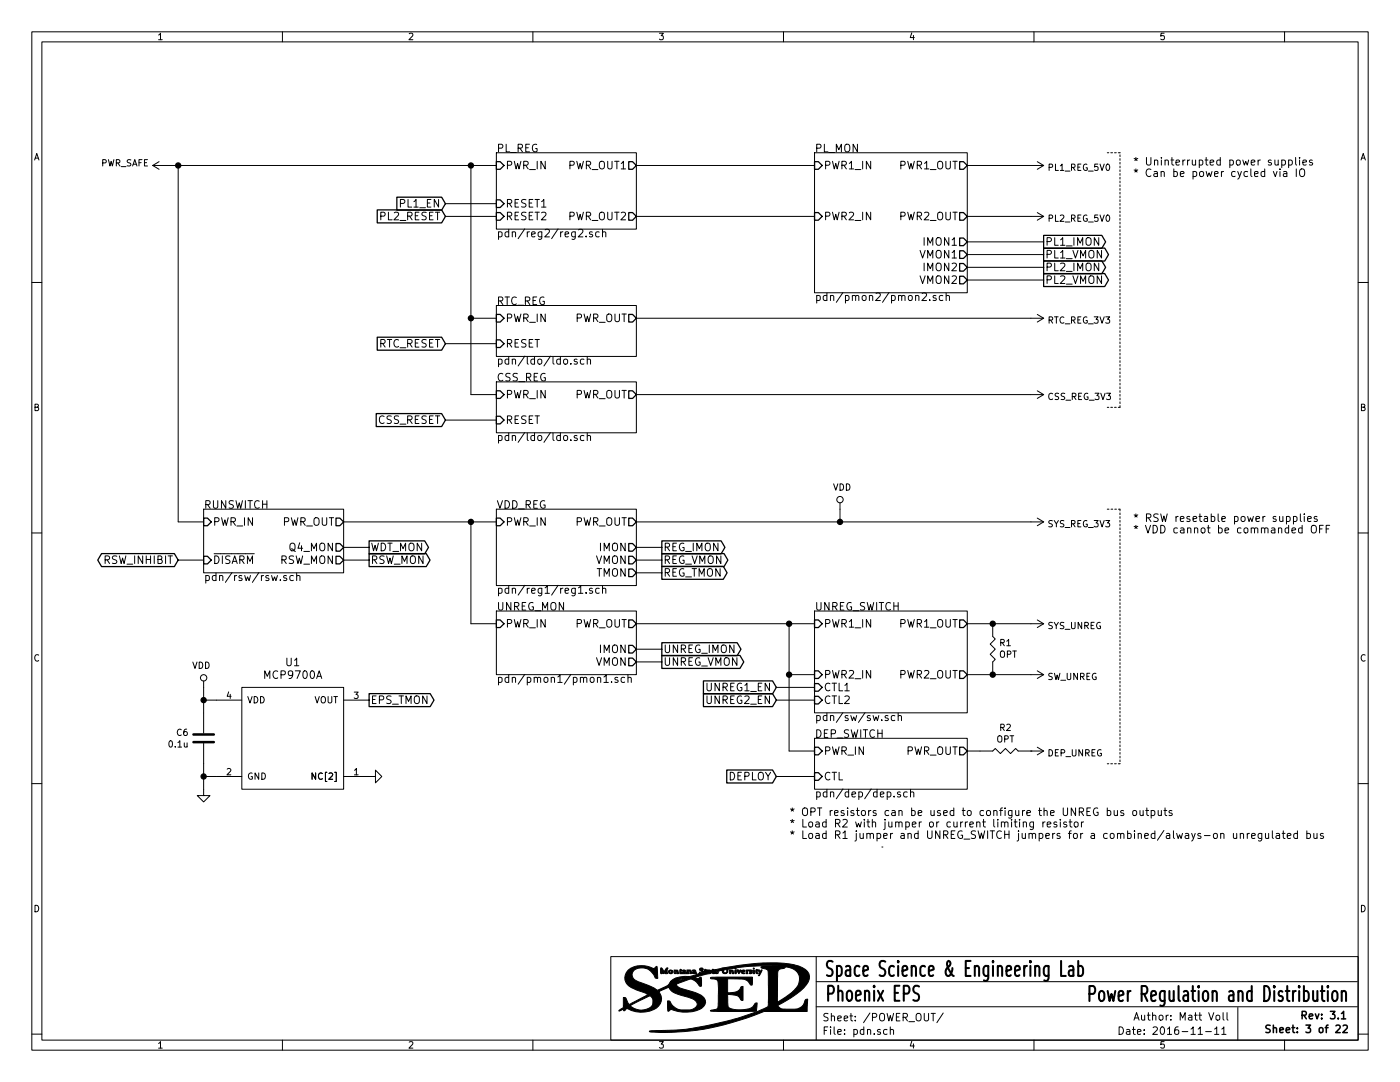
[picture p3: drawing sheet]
<svg xmlns="http://www.w3.org/2000/svg" width="279mm" height="216mm" viewBox="0 0 279 216" stroke-linecap="round" stroke-linejoin="round" font-family="sans-serif">
<g fill="none" stroke="#000" stroke-width=".2">
<path d="M6.3 6.4h266.7v203.2h-266.7zM8.4 8.4h262.6v199.1h-262.6zM56.4 6.4v2M106.3 6.4v2M156.4 6.4v2M206.3 6.4v2M256.4 6.4v2M30.5 33h68.6M30.5 33l1.2 .8M31.7 32.3l-1.2 .7M35.6 33v71.1h5M94 33v45.7h5.1"/>
<path d="M99.1 30.5h27.9v15.2h-27.9zM127 33h35.6M162.6 30.5h30.4v27.9h-30.4zM193 33h15.3M207 32.3l1.3 .7M208.3 33l-1.3 .8M254.1 34.2l.4 1 .4-1M255.4 34.2v1M255.8 32l.4-.1 .3 .3-.1 .7h-.6M255.8 31.9v1.6M256.2 34.3h.5l.1 .9M256.8 34.6h-.5l-.2 .2 .2 .4h.5"/>
<path d="M257.2 32l.4-.1 .3 .3-.1 .7h-.6M257.2 31.9v1.6M258.6 31.4v1.3l.2 .2M258.7 33.7v1.5M259.4 31.4v.1M259.4 31.9v1M259.4 33.9a.53 .53 0 0 1 .9 0 1.04 1.04 0 0 1-.3 1.3 .53 .53 0 0 1-.6-.5zM260 32.4l.7-.1v-.3l-.5-.1-.2 .2 .1 .8h.6M261.9 32a.37 .37 0 0 0-.6 .1l.1 .3 .6 .2-.3 .3h-.4M6.3 56.4h2.1M88.9 43.2h10.2M88.9 40.6h10.2"/>
<path d="M117 47.1v.2M118.2 46.3a.37 .37 0 0 0-.6 .2l.1 .2 .6 .3-.2 .3-.5-.1M119.6 46.3h-.4l-.3 .2 .1 .7h.6M120.2 46.4l.1-.1a.37 .37 0 0 1 .6 .2v.8M120.2 45.7v1.6M127 43.2h35.6M184 58.6l.6-.2 .2 .2 .1 .3-.9 1.1h.9M185.5 59.8v.2M186.8 59a.37 .37 0 0 0-.6 .2l.1 .2 .6 .3-.3 .3-.4-.1M188.2 59h-.5l-.2 .2 .1 .7h.6M188.8 59.1l.1-.1a.37 .37 0 0 1 .6 .2v.8M188.8 58.4v1.6"/>
<path d="M193 43.2h15.3M193 48.3h15.3M193 50.8h15.3M193 53.3h15.3M193 55.9h15.3M207 42.4l1.3 .8M208.3 43.2l-1.3 .7M271 56.4h2M88.9 68.6h10.2M94 63.5h5.1M99.1 61h27.9v10.1h-27.9zM99.1 76.2h27.9v10.2h-27.9z"/>
<path d="M113.9 72.5v.2M115.2 71.7a.37 .37 0 0 0-.6 .2l.1 .2 .5 .3-.2 .3-.4-.1M116.5 71.7h-.4l-.3 .2 .2 .7h.5M117.2 71.8l.1-.1a.37 .37 0 0 1 .6 .2v.8M117.2 71.1v1.6M127 63.5h81.3M127 78.7h81.3M207 78l1.3 .7M207 62.7l1.3 .8M208.3 78.7l-1.3 .8M208.3 63.5l-1.3 .8M88.9 83.8h10.2"/>
<path d="M113.9 87.8v.1M115.2 87a.37 .37 0 0 0-.6 .1l.1 .2 .5 .3-.2 .3-.4-.1M116.5 87l-.4-.1-.3 .3 .2 .6h.5M117.2 87h.1a.37 .37 0 0 1 .6 .1v.8M117.2 86.4v1.5M6.3 106.3h2.1M35.6 111.8h5M40.6 101.6h28v12.7h-28zM57.2 114.9a.37 .37 0 0 0-.6 .1l.1 .3 .6 .2-.3 .3h-.4M58.5 114.9l-.4-.1-.3 .3 .2 .7h.5M59.2 115l.1-.1a.37 .37 0 0 1 .6 .1v.8M59.2 114.3v1.5"/>
<path d="M68.6 104.1h30.5M68.6 111.8h5.1M68.6 109.2h5.1M94 104.1v20.4h5.1M99.1 101.6h27.9v15.2h-27.9zM117 118.2v.2M118.2 117.4a.37 .37 0 0 0-.6 .2l.1 .2 .6 .3-.2 .3-.5-.1M119.6 117.4h-.4l-.3 .3 .1 .6h.6M120.2 117.5l.1-.1a.37 .37 0 0 1 .6 .2v.8M120.2 116.9v1.5M127 104.1h81.3M127 114.3h5.1"/>
<path d="M127 111.8h5.1M127 109.2h5.1M167.6 100.3v3.8M207 103.4l1.3 .7M208.3 104.1l-1.3 .8M256.7 103.1l.5-.1 .3 .3-.2 .7h-.6M258.1 103.1l.5-.1 .3 .3-.2 .7h-.6M258.1 103v1.6M259.5 102.5v1.3l.2 .3M259.9 105.4l-.5-.1-.2 .3 .1 .7h.6M259.9 104.8v1.5M260.3 102.5v.2"/>
<path d="M260.3 103v1.1M261 103.6l.7-.2-.1-.3-.4-.1-.2 .3v.7h.6M261.7 105a.53 .53 0 0 1 .6-.2 .53 .53 0 0 1 .4 .5v.5a.51 .51 0 0 1-.5 .6 .51 .51 0 0 1-.5-.6zM262.8 103.1l-.3-.1-.2 .3v.2l.5 .1v.4h-.5M263.3 105.5h.6M264.1 104.8h-.8v1.5M264.7 105.5h.5M265.4 104.8h-.7v1.5M271 106.3h2M40.6 139.7h7.7M40.6 135.9v10.4M48.3 137.2h20.3v20.3h-20.3z"/>
<path d="M68.6 139.7h5.1M99.1 121.9h27.9v12.7h-27.9zM120.5 136.2h.9M122 136v.2M123.3 135.2a.37 .37 0 0 0-.6 .2l.1 .2 .6 .3-.3 .3-.4-.1M124.7 135.2h-.5l-.2 .2 .1 .7h.6M125.3 135.3l.1-.1a.37 .37 0 0 1 .6 .2v.8M125.3 134.6v1.6M127 124.5h35.6M127 132.1h5.1M127 129.5h5.1M154.9 139.7h7.7"/>
<path d="M154.9 137.2h7.7M157.5 124.5v25.4h5.1M157.5 134.6h5.1M162.6 121.9h30.4v20.3h-30.4zM193 124.5h15.3M193 134.6h15.3M198.1 124.5v2.5l.5 .5-1 1 1 1-1 1.1 1 1-.5 .5v2.5M207 133.9l1.3 .7M207 123.7l1.3 .8M208.3 134.6l-1.3 .8M208.3 124.5l-1.3 .7M6.3 156.4h2.1"/>
<path d="M40.6 148.3v10.5h-1.2l1.2 1.2 1.3-1.2h-1.3M40.6 154.9h7.7M63 154.2v1.3l-.7-1.3v1.3M68.6 154.9h6.3v1.3l1.3-1.3-1.3-1.2v1.2M154.9 154.9h7.7M162.6 147.3h30.4v10.2h-30.4zM177.2 142.8a.37 .37 0 0 0-.6 .2l.1 .2 .6 .3-.2 .3-.5-.1M178.6 142.8h-.4l-.3 .3 .1 .6h.6M179.2 142.9l.3-.1h.3l.1 1M179.2 142.3v1.5M179.7 158.1a.37 .37 0 0 0-.6 .1l.1 .2 .6 .3-.3 .3h-.4M181.1 158.1l-.5-.1-.3 .3 .2 .7h.6"/>
<path d="M181.7 158.1h.1a.37 .37 0 0 1 .6 .1v.8M181.7 157.5v1.5M193 149.9h5.1l.5-.5 1 1 1.1-1 1 1 1-1 .5 .5h5.1M205.7 149.9h.1M207 149.1l1.3 .8M208.3 149.9l-1.3 .7M271 156.4h2M176 169h.1M204.2 164.1l.2-.1 .4 .1 .1 .9M204.2 164v1M206.2 164v1.2l-.3 .3h-.3M206.2 164.1l-.4-.1-.3 .3 .2 .6h.5"/>
<path d="M208.1 164v1M208.6 164l-.5 .3M209 164.5l.7-.1v-.3l-.5-.1-.2 .2 .1 .7h.6M210.9 164.1l-.4-.1-.2 .2 .1 .2 .5 .2v.3h-.6M211.6 164v1M212.9 164.1l-.4-.1-.2 .2v.2l.6 .2v.3h-.6M213.6 163.5v1.3l.3 .2M214.5 164.1l.4-.1 .3 .3v.4l-.3 .3-.4-.1-.1-.2zM215.8 164v1M216.3 164l-.5 .3M221 161.8l.4-.1 .3 .3-.1 .7h-.6M221 161.2v1.5"/>
<path d="M222.4 161.7v1h.4l.2-.1M223 161.7v1M224.2 161.8a.37 .37 0 0 0-.6 .1l.1 .3 .6 .2-.2 .3h-.5M226.1 161.8l.2-.1 .5 .1v.6l-.1 .3h-.4l-.2-.1zM227.5 161.7l.1 1h.3l.2-.1M228.1 161.7v1M228.7 161.7h.5M228.9 161.2v1.3l.3 .2M229.7 161.8l.5-.1 .3 .3-.2 .7h-.6M229.7 161.7v1.5M231.1 161.7l.1 1h.4l.2-.1M231.8 161.7v1"/>
<path d="M232.3 161.7h.6M232.5 161.2v1.3l.4 .2M233.9 161.8a.37 .37 0 0 0-.6 .1l.1 .3 .6 .2-.3 .3h-.4M246.2 166.3v.8a.37 .37 0 0 0 .3 .2 .37 .37 0 0 0 .3-.1M246.8 166.3v1M247.5 166.4l.3-.1 .3 .1 .1 .9M247.5 166.3v1M248.9 166.3v1M249.4 166.3l-.4 .1-.1 .2M249.8 166.8l.7-.2-.1-.2-.4-.1-.2 .2 .1 .7h.5M251.8 166.3v1.2l-.3 .3-.3-.1M251.8 166.4l-.4-.1-.3 .3 .1 .6h.6"/>
<path d="M252.6 166.3v.9l.4 .1 .2-.1M253.2 166.3v1M253.9 165.8v1.3l.2 .2M254.7 166.4h.6l.1 .9M255.4 166.6l-.5 .1a.3 .3 0 0 0-.3 .3 .3 .3 0 0 0 .3 .3l.5-.1M255.9 166.3h.6M256.1 165.8v1.3l.1 .1 .3 .1M256.9 166.8l.7-.2v-.2l-.5-.1-.2 .2 .1 .7h.6M258.9 166.4l-.4-.1-.3 .3 .1 .6h.6M258.9 165.8v1.5M260.8 166.4l.4-.1 .3 .3-.1 .6h-.6M260.8 165.8v1.5"/>
<path d="M262.2 166.3l.1 .9 .3 .1 .2-.1M262.8 166.3v1M264.1 166.4a.37 .37 0 0 0-.6 .1l.1 .2 .6 .3-.3 .3-.4-.1M121.9 190.9h149.1v16.6h-149.1zM162.9 195.9h108M162.9 190.9v16.6M6.3 206.3h2.1M56.4 207.5v2.1M106.3 207.5v2.1M156.4 207.5v2.1M162.9 200.9h108M177 205.5l-.4-.1-.3 .3 .1 .6 .2 .1 .4-.1"/>
<path d="M177.7 205.5a.37 .37 0 0 1 .6 .1v.8M177.7 204.9v1.5M185.8 202.2h.9M186.2 202.2v1.5M188.2 202.1l-1.2 2M206.3 207.5v2.1M223.3 204.9a.76 .76 0 0 1 .9 .8 .76 .76 0 0 1-.9 .7zM224.8 205.5h.6l.1 .9M225.5 205.8h-.5l-.2 .2 .2 .4 .5-.1M226 205.4h.6M226.2 204.9v1.3l.4 .2M226.3 203.6l.5-1.5 .5 1.5"/>
<path d="M226.5 203.1h.7M227 205.9l.7-.1-.1-.3-.4-.1-.2 .2 .1 .7h.5M227.8 202.6v.8a.37 .37 0 0 0 .6 0M244.9 202.1v1.3l.2 .2M247 201v6.5M256.4 207.5v2.1M271 206.3h2M273 209.6h.1"/>
<circle cx="167.6" cy="99.7" r=".63"/>
<circle cx="40.6" cy="135.3" r=".63"/>
</g>
<path d="M253.5 204.6l-.6-.1-.3 .3 .1 .3 .7 .4v.4l-.2 .1h-.6M254.1 205.2l.2-.1h.4l.1 .9M254.1 204.5v1.5M259.9 202.6l.7-.1 .1-.5-.3-.2h-.5v1.5M260.2 202.6l.5 .7" fill="none" stroke="#000" stroke-width=".3"/>
<path d="M217.4 198.3h.8a.97 .97 0 0 0 0-1.6h-.8v3M219.5 197.9l.2-.2a.61 .61 0 0 1 .7 .6v.9a.61 .61 0 0 1-.7 .5l-.2-.1a1.51 1.51 0 0 1 0-1.7zM221.1 197.7l.3 2 .4-1.4 .4 1.4 .4-2" fill="none" stroke="#000" stroke-width=".41"/>
<g fill="#000" stroke="#000" stroke-width=".2">
<path d="M131.9 193.1l.2 .1 .4 .7 .4-.7 .2-.1 .2 .1a.84 .84 0 0 0 0 1h-.6l.1-.6-.3 .7-.4-.7 .1 .7-.3-.1zM133.5 193.6l.2-.1a.47 .47 0 0 1 .6 .5 .46 .46 0 0 1-.5 .3 .46 .46 0 0 1-.4-.5h.3v.3h.3v-.4l-.6 .1zM134.5 193.5a.68 .68 0 0 1 1 .8h-.4l-.1-.7-.2 .7h-.2zM135.7 193.4l.3 .2v.6l.6-.1v-.1h-.4l.4-.4-.4 .1a.4 .4 0 0 1 .5-.1 .4 .4 0 0 1 .2 .5l.2 .1v-.7a.72 .72 0 0 1 .8 .2l.1 .6h-.3l-.1-.7-.2 .2 .1 .5h-1.8zM138.2 193.6a.51 .51 0 0 1 .6 0 .51 .51 0 0 1 .2 .5 .52 .52 0 0 1-.8 0h.4v-.1h-.4l.4-.2v-.2l-.3 .2zM145.5 193.5a.71 .71 0 0 1 1 .8h-.3l-.2-.7-.1 .6-.3 .1zM146.7 193.5a.44 .44 0 0 1 .1 .8l-.1-.1zM147 193.5h.4l.1 .4 .2-.3h.2l-.4 .7zM147.9 193.8l.5-.2-.4 .1a.42 .42 0 0 1 .7 0l-.5 .3 .2 .2 .3-.1-.2 .2-.5-.1zM148.9 193.6h1.1l.1 .2-.3-.2 .3 .5-.5 .2v-.2h.3l-.5-.4-.3 .2 .2 .4h-.4zM141.8 195.1l1.2-.1h7.2l-.1 1.5h-.3a2.08 2.08 0 0 0-2.3-1.1l-2.3-.1v2.8a2.89 2.89 0 0 0 2.5-.8 .49 .49 0 0 1 .6-.5v2.8a.44 .44 0 0 1-.6-.4 1.21 1.21 0 0 0-1.1-.6l-1.4-.2v1.7a.92 .92 0 0 0 .9 1.2 5.7 5.7 0 0 0 4.1-.4l.3-.4a.51 .51 0 0 1 .6-.4l-.1 1.7h-7.8h-1.2l-.2-.1 .1-.1a1.5 1.5 0 0 0 1.4-.5l.1-1.9a10.7 10.7 0 0 0-.2-3.6l-.6-.2-.7-.1zM150.3 193.5l.2 .1 .1 .7-.3-.1z"/>
<path d="M150.4 193.1l.1 .2h-.2zM150.9 193.4h.2a.58 .58 0 0 1 .7 .6l.2-.5a1.18 1.18 0 0 1-.6 1.2l-.1-.1a.54 .54 0 0 0 .3-.5 .54 .54 0 0 0-.4-.4l-.1 .2 .2 .3-.2 .1a.57 .57 0 0 1-.2-.9zM125.4 193.6a4.8 4.8 0 0 1 5.1-.3l.6-.5 .2 2.4a.48 .48 0 0 1-.7-.4 2.7 2.7 0 0 0-4.1-1.2 1.38 1.38 0 0 0 .9 2.3l2.6 1 1.2 .7 1.1-.5a2.12 2.12 0 0 0 1.5-1.2h1.3l1.6-.7a2.24 2.24 0 0 0-1.7 .7h-1.2l.1-.1a5.6 5.6 0 0 1 3.7-1l1.7-.5 .3-.3 .2 .1h.3l-.4-.5-.1-.2 .2-.2h.4l.1 .1v.2l-.2-.2h-.3l.7 .7 .1-.2 .4 .1 .6-.1-.6-.1-.4 .1v-.4l.7 .1a.85 .85 0 0 0 .9-.1 2.52 2.52 0 0 0 1.8-.2l.8-.1a39.6 39.6 0 0 1 13.7-.6 3.2 3.2 0 0 1 3 2.3 4.9 4.9 0 0 1-2.6 3.6l-3.7 2.3a1.56 1.56 0 0 0 1.8 .7h.6a2.47 2.47 0 0 0 3.1-1.8l.5-.2-.1 2.4h-8.6l-.8 .3a47.8 47.8 0 0 1-22.1 3.7l.3-.1a57.6 57.6 0 0 0 23.3-4.8l.1-.9h1.8l.9-.5a7.9 7.9 0 0 0 3.4-3.3 2.43 2.43 0 0 0-2.7-3.2l-.5 .3a1.01 1.01 0 0 0-1 1.4l-.1 5.3h-1.8v-5a1.88 1.88 0 0 0-.2-1.5l-1.1-.3-.1-.2 3.9-.2a41.2 41.2 0 0 0-8.9 .4l-.1 .2-.4-.2-1.1 .2-.1 .6-.4 .3-.6-.2-.1-.3h.3l.2 .3h.4v-.6h-.3l-.3 .3a1.41 1.41 0 0 0-1.3 .1l-.2 .1 .2 .2 .3-.1-.1 .1-.5 .1-.4-.3v.1l.2 .1-.1 .1-.5-.2-.1 .1-2 .5-1.2 .4a.79 .79 0 0 0 1.2-.1l.1 .5v1.2l-.4 .1a1.92 1.92 0 0 0-2.2-1.3l-2.4 .9a1.85 1.85 0 0 0 1.6 1 8.1 8.1 0 0 1 3.9 1.7 1.42 1.42 0 0 1-.8 2.3 7.6 7.6 0 0 1-5.8 0l-.6 .4-.1-2.1a.41 .41 0 0 1 .6 .3 3 3 0 0 0 3.4 1.5 1.8 1.8 0 0 0 2-1.1 2.02 2.02 0 0 0-1.8-1.4 8 8 0 0 1-3.6-1.4l-.3-.6h-.1l-1.9 .9 .2 .3a2.19 2.19 0 0 1-1.1 3.2 5.9 5.9 0 0 1-5.5-.2l-.4 .5h-.2l-.1-.3-.9 .3 .9-.6v-.4h1.4a3 3 0 0 0 4.4-.2 1.27 1.27 0 0 0-.6-1.8l-3.8 2h-1.4v-1.7l.5 .1 .7 1.3 3.4-1.8 .2-.2-.4-.2a7.5 7.5 0 0 1-3.8-2.1 2.05 2.05 0 0 1 .4-2.5z"/>
</g>
<g fill="none" stroke="#000" stroke-width=".25">
<path d="M79.2 39.3h8.9l.8 1.3-.8 1.3h-8.9zM99.1 32.3h.7l.8 .7-.8 .8h-.7zM99.1 39.9h.7l.8 .7-.8 .8h-.7zM125.5 32.3h.7l.8 .7-.8 .8h-.7zM162.6 32.3h.7l.8 .7-.8 .8h-.7zM191.5 32.3h.8l.7 .7-.7 .8h-.8zM75.3 41.9h12.8l.8 1.3-.8 1.3h-12.8zM99.1 42.4h.7l.8 .8-.8 .7h-.7zM125.5 42.4h.7l.8 .8-.8 .7h-.7zM162.6 42.4h.7l.8 .8-.8 .7h-.7zM191.5 47.5h.8l.7 .8-.7 .7h-.8zM191.5 50h.8l.7 .8-.7 .8h-.8z"/>
<path d="M191.5 52.6h.8l.7 .7-.7 .8h-.8zM191.5 55.1h.8l.7 .8-.7 .7h-.8zM191.5 42.4h.8l.7 .8-.7 .7h-.8zM208.3 47h11.6l.7 1.3-.7 1.3h-11.6zM208.3 52h11.6l.7 1.3-.7 1.3h-11.6zM208.3 49.5h12.2l.7 1.3-.7 1.3h-12.2zM208.3 54.6h12.2l.7 1.3-.7 1.3h-12.2zM75.3 67.3h12.8l.8 1.3-.8 1.3h-12.8zM99.1 62.7h.7l.8 .8-.8 .8h-.7zM99.1 67.8h.7l.8 .8-.8 .7h-.7zM99.1 78h.7l.8 .7-.8 .8h-.7zM125.5 62.7h.7l.8 .8-.8 .8h-.7z"/>
<path d="M125.5 78h.7l.8 .7-.8 .8h-.7zM75.1 82.5h13l.8 1.3-.8 1.3h-13zM99.1 83.1h.7l.8 .7-.8 .8h-.7zM20.3 110.5h14.5l.8 1.3-.8 1.3h-14.5l-.8-1.3zM40.6 103.4h.8l.8 .7-.8 .8h-.8zM40.6 111h.8l.8 .8-.8 .7h-.8zM67.1 103.4h.7l.8 .7-.8 .8h-.7zM67.1 111h.7l.8 .8-.8 .7h-.7zM67.1 108.5h.7l.8 .7-.8 .8h-.7zM73.7 107.9h11.1l.7 1.3-.7 1.3h-11.1zM73.7 110.5h11.4l.7 1.3-.7 1.3h-11.4zM99.1 103.4h.7l.8 .7-.8 .8h-.7z"/>
<path d="M125.5 113.5h.7l.8 .8-.8 .8h-.7zM125.5 108.5h.7l.8 .7-.8 .8h-.7zM125.5 103.4h.7l.8 .7-.8 .8h-.7zM125.5 111h.7l.8 .8-.8 .7h-.7zM132.1 107.9h11.8l.8 1.3-.8 1.3h-11.8zM132.1 110.5h12.4l.8 1.3-.8 1.3h-12.4zM132.1 113h12.2l.8 1.3-.8 1.3h-12.2zM73.7 138.4h12.2l.7 1.3-.7 1.3h-12.2zM99.1 123.7h.7l.8 .8-.8 .7h-.7zM125.5 123.7h.7l.8 .8-.8 .7h-.7zM125.5 128.8h.7l.8 .7-.8 .8h-.7zM125.5 131.3h.7l.8 .8-.8 .7h-.7z"/>
<path d="M132.1 128.2h15l.8 1.3-.8 1.3h-15zM132.1 130.8h15.6l.7 1.3-.7 1.3h-15.6zM140.4 138.4h13.8l.7 1.3-.7 1.3h-13.8zM140.4 135.9h13.8l.7 1.3-.7 1.3h-13.8zM162.6 123.7h.7l.8 .8-.8 .7h-.7zM162.6 136.4h.7l.8 .8-.8 .7h-.7zM162.6 133.9h.7l.8 .7-.8 .8h-.7zM162.6 138.9h.7l.8 .8-.8 .8h-.7zM191.5 123.7h.8l.7 .8-.7 .7h-.8zM191.5 133.9h.8l.7 .7-.7 .8h-.8zM145 153.6h9.2l.7 1.3-.7 1.3h-9.2zM162.6 149.1h.7l.8 .8-.8 .7h-.7z"/>
<path d="M162.6 154.2h.7l.8 .7-.8 .8h-.7zM191.5 149.1h.8l.7 .8-.7 .7h-.8z"/>
</g>
<g fill="#000" stroke="#000" stroke-width=".25">
<circle cx="35.6" cy="33" r=".51"/>
<circle cx="94" cy="33" r=".51"/>
<circle cx="94" cy="63.5" r=".51"/>
<circle cx="94" cy="104.1" r=".51"/>
<circle cx="167.6" cy="104.1" r=".51"/>
<circle cx="40.6" cy="139.7" r=".51"/>
<circle cx="157.5" cy="124.5" r=".51"/>
<circle cx="157.5" cy="134.6" r=".51"/>
<circle cx="198.1" cy="124.5" r=".51"/>
<circle cx="198.1" cy="134.6" r=".51"/>
<circle cx="40.6" cy="154.9" r=".51"/>
</g>
<path d="M38.6 148.1h4.1M38.6 146.6h4.1" fill="none" stroke="#000" stroke-width=".51"/>
<path d="M223.5 30.5h-2.5M223.5 81.3h-2.5M223.5 81.3v-50.8M221 101.6h2.5M223.5 101.6v50.8M223.5 152.4h-2.5" fill="none" stroke="#000" stroke-width=".2" stroke-dasharray=".3 .4"/>
<g font-size="4.2">
<text x="164.4" y="194.9">Space Science &amp; Engineering Lab</text>
<text x="164.5" y="199.8">Phoenix EPS</text>
<text x="223.6" y="199.9">Power Regulation a</text>
</g>
<g font-size="2.1">
<text x="99.1" y="30.4">PL_REG</text>
<text x="100.8" y="33.8">PWR_IN</text>
<text x="113.4" y="33.8">PWR_OUT1</text>
<text x="162.6" y="30.4">PL_MON</text>
<text x="164.3" y="33.8">PWR1_IN</text>
<text x="179.5" y="33.8">PWR1_OUT</text>
<text x="226.1" y="33">* Uninterrupted power supplies</text>
<text x="226.1" y="35.3">* Can be power cycled via IO</text>
<text x="80" y="41.4">PL1_EN</text>
<text x="100.8" y="41.4">RESET1</text>
<text x="75.8" y="43.9">PL2_RESET</text>
<text x="99.1" y="47.3">pdn/reg2/reg2.sch</text>
<text x="100.8" y="43.9">RESET2</text>
<text x="113.4" y="43.9">PWR_OUT2</text>
<text x="164.3" y="43.9">PWR2_IN</text>
<text x="179.5" y="43.9">PWR2_OUT</text>
<text x="183.7" y="51.6">VMON1</text>
<text x="184.5" y="49">IMON1</text>
<text x="208.5" y="49">PL1_IMON</text>
<text x="208.5" y="51.6">PL1_VMON</text>
<text x="183.7" y="56.6">VMON2</text>
<text x="184.5" y="54.1">IMON2</text>
<text x="208.5" y="54.1">PL2_IMON</text>
<text x="208.5" y="56.6">PL2_VMON</text>
<text x="99.1" y="60.9">RTC_REG</text>
<text x="100.8" y="64.3">PWR_IN</text>
<text x="114.6" y="64.3">PWR_OUT</text>
<text x="162.6" y="60">pdn/pmon2/pmon2.sch</text>
<text x="75.4" y="69.3">RTC_RESET</text>
<text x="100.8" y="69.3">RESET</text>
<text x="99.1" y="72.7">pdn/ldo/ldo.sch</text>
<text x="99.1" y="76.1">CSS_REG</text>
<text x="100.8" y="79.5">PWR_IN</text>
<text x="114.6" y="79.5">PWR_OUT</text>
<text x="75.4" y="84.6">CSS_RESET</text>
<text x="99.1" y="88">pdn/ldo/ldo.sch</text>
<text x="100.8" y="84.6">RESET</text>
<text x="40.6" y="101.5">RUNSWITCH</text>
<text x="99.1" y="101.5">VDD_REG</text>
<text x="42.4" y="104.9">PWR_IN</text>
<text x="56.2" y="104.9">PWR_OUT</text>
<text x="100.8" y="104.9">PWR_IN</text>
<text x="114.6" y="104.9">PWR_OUT</text>
<text x="226.1" y="104.1">* RSW resetable power supplies</text>
<text x="226.1" y="106.4">* VDD cannot be commanded OFF</text>
<text x="20.9" y="112.5">RSW_INHIBIT</text>
<text x="42.4" y="112.5">DISARM</text>
<text x="55.7" y="112.5">RSW_MON</text>
<text x="57.8" y="110">Q4_MON</text>
<text x="73.9" y="110">WDT_MON</text>
<text x="73.9" y="112.5">RSW_MON</text>
<text x="118.8" y="112.5">VMON</text>
<text x="119.7" y="110">IMON</text>
<text x="132.3" y="110">REG_IMON</text>
<text x="132.3" y="112.5">REG_VMON</text>
<text x="40.6" y="115.9">pdn/rsw/rsw.sch</text>
<text x="99.1" y="118.5">pdn/reg1/reg1.sch</text>
<text x="119" y="115.1">TMON</text>
<text x="132.3" y="115.1">REG_TMON</text>
<text x="99.1" y="121.8">UNREG_MON</text>
<text x="100.8" y="125.2">PWR_IN</text>
<text x="114.6" y="125.2">PWR_OUT</text>
<text x="162.6" y="121.8">UNREG_SWITCH</text>
<text x="164.3" y="125.2">PWR1_IN</text>
<text x="179.5" y="125.2">PWR1_OUT</text>
<text x="119.7" y="130.3">IMON</text>
<text x="132.3" y="130.3">UNREG_IMON</text>
<text x="52.9" y="135.5">MCP9700A</text>
<text x="57.1" y="132.9">U1</text>
<text x="99.1" y="136.2">pdn/pmon1/pmon1.sch</text>
<text x="118.8" y="132.8">VMON</text>
<text x="132.3" y="132.8">UNREG_VMON</text>
<text x="141" y="137.9">UNREG1_EN</text>
<text x="164.3" y="137.9">CTL1</text>
<text x="164.3" y="135.4">PWR2_IN</text>
<text x="179.5" y="135.4">PWR2_OUT</text>
<text x="73.9" y="140.5">EPS_TMON</text>
<text x="141" y="140.5">UNREG2_EN</text>
<text x="162.6" y="143.9">pdn/sw/sw.sch</text>
<text x="164.3" y="140.5">CTL2</text>
<text x="162.6" y="147.2">DEP_SWITCH</text>
<text x="145.3" y="155.7">DEPLOY</text>
<text x="164.3" y="150.6">PWR_IN</text>
<text x="164.3" y="155.7">CTL</text>
<text x="180.6" y="150.6">PWR_OUT</text>
<text x="162.6" y="159.1">pdn/dep/dep.sch</text>
<text x="157.5" y="162.8">* OPT resistors can be used to configure the UNREG bus outputs</text>
<text x="157.5" y="165.1">* Load R2 with jumper or current limiting resistor</text>
<text x="157.5" y="167.4">* Load R1 jumper and UNREG_SWITCH jumpers for a combined/always-on unregulated bus</text>
<text x="164.1" y="203.8">Sheet: /POWER_OUT/</text>
<text x="228.6" y="203.6">Author: Matt Voll</text>
<text x="261.1" y="203.4">Rev: 3.1</text>
<text x="164.1" y="206.5">File: pdn.sch</text>
<text x="228.6" y="206.5">Date: 2016-11-11</text>
<text x="255.8" y="206.1">Sheet: 3 of 22</text>
</g>
<g font-size="1.8">
<text x="31.3" y="8">1</text>
<text x="81.4" y="8">2</text>
<text x="131.3" y="8">3</text>
<text x="181.4" y="8">4</text>
<text x="231.3" y="8">5</text>
<text x="6.7" y="32">A</text>
<text x="20" y="33.2">PWR_SAFE</text>
<text x="209.3" y="34.1">PL1_REG_5V0</text>
<text x="271.4" y="32">A</text>
<text x="209.3" y="44.2">PL2_REG_5V0</text>
<text x="209.1" y="64.6">RTC_REG_3V3</text>
<text x="6.7" y="82">B</text>
<text x="209.2" y="79.8">CSS_REG_3V3</text>
<text x="271.4" y="82">B</text>
<text x="166.2" y="97.9">VDD</text>
<text x="209.1" y="105.2">SYS_REG_3V3</text>
<text x="209" y="125.5">SYS_UNREG</text>
<text x="6.7" y="132">C</text>
<text x="199.4" y="131.2">OPT</text>
<text x="199.5" y="128.9">R1</text>
<text x="271.4" y="132">C</text>
<text x="38.3" y="133.5">VDD</text>
<text x="208.9" y="135.7">SW_UNREG</text>
<text x="45.2" y="139.4">4</text>
<text x="49.3" y="140.3">VDD</text>
<text x="62.7" y="140.3">VOUT</text>
<text x="70.6" y="139.4">3</text>
<text x="33.8" y="149.1">0.1u</text>
<text x="35.3" y="146.8">C6</text>
<text x="198.9" y="148.2">OPT</text>
<text x="199.5" y="145.8">R2</text>
<text x="45.2" y="154.7">2</text>
<text x="49.3" y="155.6">GND</text>
<text x="62.8" y="155.6">NC[2]</text>
<text x="70.6" y="154.7">1</text>
<text x="209.1" y="150.9">DEP_UNREG</text>
<text x="6.7" y="182">D</text>
<text x="271.4" y="182">D</text>
<text x="31.3" y="209.2">1</text>
<text x="81.4" y="209.2">2</text>
<text x="131.3" y="209.2">3</text>
<text x="181.4" y="209.2">4</text>
<text x="231.3" y="209.2">5</text>
</g>
</svg>
